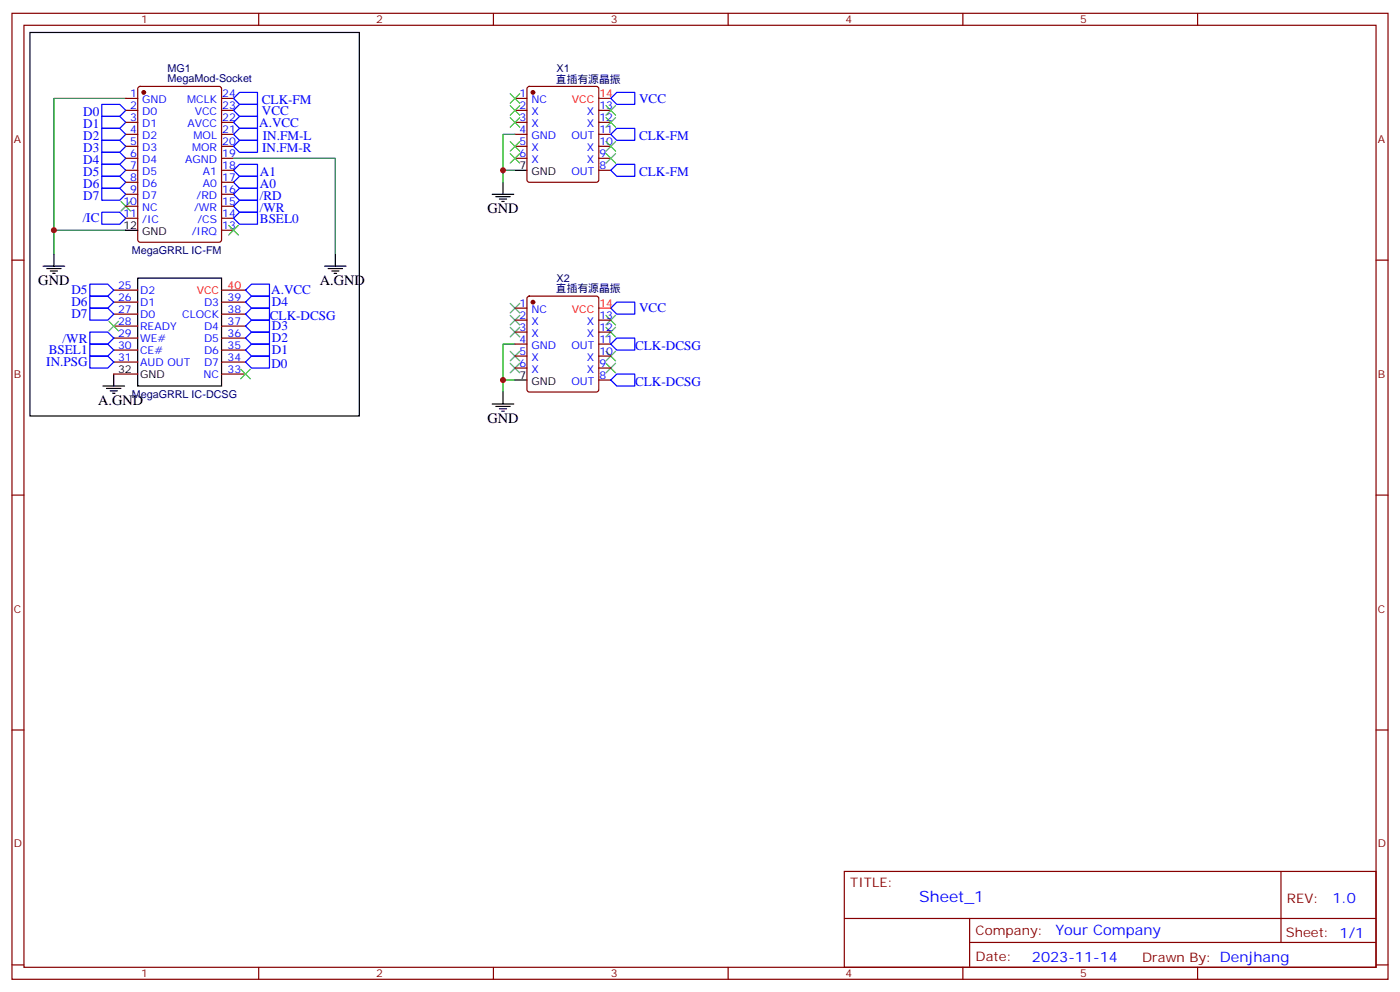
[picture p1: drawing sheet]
<svg xmlns="http://www.w3.org/2000/svg" width="412mm" height="292mm" viewBox="0 0 412 292" stroke-linecap="round" stroke-linejoin="round" font-family="sans-serif">
<g fill="none" stroke="#870000" stroke-width=".35">
<path d="M3.5 3.9h405.4v284.4h-405.4zM7.1 7.4h398.2v277.3h-398.2zM76.2 3.9v3.5M145.3 3.9v3.5M214.5 3.9v3.5M283.6 3.9v3.5M352.8 3.9v3.5M37 29h3.6M37 32.5h3.6M37 36h3.6M37 39.5h3.6M40.8 25.6l.5-.2h23.3l.6 .5 .1 44.7-.5 .6-23.5 .1-.7-.5v-44.7z"/>
<path d="M65.3 29h3.5M65.3 32.5h3.5M65.3 36h3.5M65.3 39.5h3.5M151.7 29h3.5M151.7 32.5h3.5M151.7 36h3.5M151.7 39.5h3.5M155.5 25.6l.4-.2h19.8l.5 .2 .2 .5v26.9l-.2 .5-.5 .2h-19.8l-.5-.3-.2-.4v-26.9zM176.4 32.5h3.5M176.4 36h3.5M176.4 39.5h3.5"/>
<path d="M37 43.1h3.6M37 46.6h3.6M37 50.1h3.6M37 53.7h3.6M37 57.2h3.6M65.3 43.1h3.5M65.3 46.6h3.5M65.3 50.1h3.5M65.3 53.7h3.5M65.3 57.2h3.5M151.7 43.1h3.5M151.7 46.6h3.5"/>
<path d="M176.4 43.1h3.5M176.4 46.6h3.5M176.4 50.1h3.5M3.5 76.6h3.6M37 60.7h3.6M37 64.2h3.6M65.3 60.7h3.5M65.3 64.2h3.5M65.3 67.8h3.5M405.3 76.6h3.6M33.5 85.4h7.1M33.5 88.9h7.1"/>
<path d="M33.5 92.5h7.1M33.5 96h7.1M33.5 99.5h7.1M65.3 85.4h7M65.3 88.9h7M65.3 92.5h7M65.3 96h7M65.3 99.5h7M151.7 94.2h3.5M151.7 97.8h3.5M151.7 90.7h3.5M155.5 87.4l.4-.2h19.8l.5 .2 .2 .5v26.8l-.2 .5-.5 .2h-19.8l-.5-.2-.2-.5v-26.8z"/>
<path d="M176.4 94.2h3.5M176.4 97.8h3.5M33.5 103h7.1M33.5 106.6h7.1M33.5 110.1h7.1M65.3 103h7M65.3 106.6h7M65.3 110.1h7M151.7 101.3h3.5M151.7 104.8h3.5M151.7 108.3h3.5M176.4 101.3h3.5"/>
<path d="M176.4 104.8h3.5M176.4 108.3h3.5M176.4 111.9h3.5M3.5 145.7h3.6M405.3 145.7h3.6M3.5 214.9h3.6M405.3 214.9h3.6M248.7 256.5h156.6v28.2h-156.6zM377.3 256.5v20.9M248.7 270.4h156.5M285.6 277.4h119.6M285.6 270.4v14.1"/>
<path d="M3.5 284h3.6M76.2 284.7v3.6M145.3 284.7v3.6M214.5 284.7v3.6M283.6 284.7v3.6M352.8 284.7v3.6M405.3 284h3.6"/>
</g>
<g fill="none" stroke="#3c3" stroke-width=".35">
<path d="M150.3 27.6l2.8 2.8M150.3 31.1l2.8 2.8M150.3 34.6l2.8 2.8M153.1 27.6l-2.8 2.8M153.1 31.1l-2.8 2.8M153.1 34.6l-2.8 2.8M178.5 34.6l2.8 2.8M178.5 31.1l2.8 2.8M181.3 34.6l-2.8 2.8M181.3 31.1l-2.8 2.8M35.6 59.3l2.9 2.8M38.5 59.3l-2.9 2.8"/>
<path d="M150.3 41.7l2.8 2.8M150.3 45.2l2.8 2.8M153.1 41.7l-2.8 2.8M153.1 45.2l-2.8 2.8M178.5 45.2l2.8 2.8M178.5 41.7l2.8 2.8M181.3 45.2l-2.8 2.8M181.3 41.7l-2.8 2.8M67.4 66.4l2.8 2.8M70.2 66.4l-2.8 2.8M32.1 94.6l2.8 2.8M34.9 94.6l-2.8 2.8"/>
<path d="M150.3 96.3l2.8 2.9M150.3 92.8l2.8 2.8M150.3 89.3l2.8 2.8M153.1 96.3l-2.8 2.9M153.1 92.8l-2.8 2.8M153.1 89.3l-2.8 2.8M178.5 92.8l2.8 2.8M178.5 96.3l2.8 2.9M181.3 92.8l-2.8 2.8M181.3 96.3l-2.8 2.9M70.9 108.7l2.8 2.8M73.7 108.7l-2.8 2.8"/>
<path d="M150.3 106.9l2.8 2.8M150.3 103.4l2.8 2.8M153.1 106.9l-2.8 2.8M153.1 103.4l-2.8 2.8M178.5 103.4l2.8 2.8M178.5 106.9l2.8 2.8M181.3 103.4l-2.8 2.8M181.3 106.9l-2.8 2.8"/>
</g>
<g fill="none" stroke="#00f" stroke-width=".35">
<path d="M30 30.7h5.3l1.7 1.8-1.7 1.8h-5.3zM30 34.3h5.3l1.7 1.7-1.7 1.8h-5.3zM30 37.8h5.3l1.7 1.7-1.7 1.8h-5.3zM68.8 32.5l1.8-1.8h5.2v3.6h-5.2zM68.8 29l1.8-1.8h5.2v3.5h-5.2zM68.8 36l1.8-1.7h5.2v3.5h-5.2zM70.6 37.8h5.2v3.5h-5.2l-1.8-1.8zM179.9 29l1.8-1.8h5.3v3.5h-5.3zM181.7 37.8h5.3v3.5h-5.3l-1.8-1.8zM30 41.3h5.3l1.7 1.8-1.7 1.7h-5.3zM30 44.8h5.3l1.7 1.8-1.7 1.8h-5.3zM30 48.4h5.3l1.7 1.7-1.7 1.8h-5.3z"/>
<path d="M30 51.9h5.3l1.7 1.8-1.7 1.7h-5.3zM30 55.4h5.3l1.7 1.8-1.7 1.7h-5.3zM68.8 50.1l1.8-1.7h5.2v3.5h-5.2zM68.8 53.7l1.8-1.8h5.2v3.5h-5.2zM68.8 57.2l1.8-1.8h5.2v3.5h-5.2zM70.6 41.3h5.2v3.5h-5.2l-1.8-1.7zM181.7 48.4h5.3v3.5h-5.3l-1.8-1.8zM30 62.5h5.3l1.7 1.7-1.7 1.8h-5.3zM68.8 60.7l1.8-1.8h5.2v3.6h-5.2zM70.6 62.5h5.2v3.5h-5.2l-1.8-1.8zM26.5 83.6h5.2l1.8 1.8-1.8 1.8h-5.2zM26.5 87.2h5.2l1.8 1.7-1.8 1.8h-5.2z"/>
<path d="M26.5 90.7h5.2l1.8 1.8-1.8 1.7h-5.2zM26.5 97.8h5.2l1.8 1.7-1.8 1.8h-5.2zM74.1 83.6h5.3v3.6h-5.3l-1.8-1.8zM74.1 90.7h5.3v3.5h-5.3l-1.8-1.7zM74.1 97.8h5.3v3.5h-5.3l-1.8-1.8zM74.1 94.2h5.3v3.6h-5.3l-1.8-1.8zM74.1 87.2h5.3v3.5h-5.3l-1.8-1.8zM181.7 88.9h5.3v3.6h-5.3l-1.8-1.8zM181.7 99.5h5.3v3.5h-5.3l-1.8-1.7zM26.5 104.8h5.2l1.8 1.8-1.8 1.7h-5.2zM26.5 101.3h5.2l1.8 1.7-1.8 1.8h-5.2zM74.1 104.8h5.3v3.5h-5.3l-1.8-1.7z"/>
<path d="M74.1 101.3h5.3v3.5h-5.3l-1.8-1.8zM179.9 111.9l1.8-1.8h5.3v3.5h-5.3z"/>
</g>
<path d="M37 29h-21.1v45.8M151.7 39.5h-3.5v14.2M68.8 46.6h30v28.2M148.2 50.1h3.5M15.9 67.8h21.1M148.2 111.9h3.5M151.7 101.3h-3.5v14.1" fill="none" stroke="#008700" stroke-width=".35"/>
<g fill="none" stroke="#000" stroke-width=".35">
<path d="M8.8 9.6h97v112.8h-97zM145 57.2h6.3M146 57.9h4.3M147.1 58.6h2.1M147.8 59.3h.7M148.2 53.7v3.5M151.7 50.1h3.5M12.7 78.4h6.3M13.8 79.1h4.2M14.8 79.8h2.1M15.9 74.8v3.6M37 67.8h3.6"/>
<path d="M95.6 78.4h6.4M96.7 79.1h4.2M97.7 79.8h2.1M98.8 74.8v3.6M15.5 80.5h.7M40.6 81.9h24.7v31.7h-24.7zM98.4 80.5h.7M30.3 113.6h6.4M31.4 114.3h4.2M32.5 115h2.1M33.2 115.7h.7M33.5 110.1v3.5"/>
<path d="M145 118.9h6.3M146 119.6h4.3M148.2 115.4v3.5M151.7 111.9h3.5M147.1 120.3h2.1M147.8 121h.7"/>
</g>
<g fill="#870000" stroke="#870000" stroke-width=".35">
<circle cx="42.3" cy="27.2" r=".53"/>
<circle cx="157" cy="27.2" r=".53"/>
<circle cx="157" cy="88.9" r=".53"/>
</g>
<path d="M176.4 29h3.5M176.4 90.7h3.5" fill="none" stroke="#f00" stroke-width=".35"/>
<g fill="#c00">
<circle cx="15.9" cy="67.8" r=".88"/>
<circle cx="148.2" cy="50.1" r=".88"/>
<circle cx="148.2" cy="111.9" r=".88"/>
</g>
<text font-size="4.6" fill="#00f" x="270.8" y="265.5">Sheet_1</text>
<g font-size="4.2">
<text x="143.6" y="62.8">GND</text>
<text x="11.3" y="84">GND</text>
<text x="94.2" y="84">A.GND</text>
<text x="28.9" y="119.3">A.GND</text>
<text x="143.6" y="124.6">GND</text>
</g>
<g font-size="4.2" fill="#00f">
<text x="392.5" y="265.8">1.0</text>
<text x="310.9" y="275.3">Your Company</text>
<text x="304" y="283.1">2023-11-14</text>
</g>
<g font-size="3.9" fill="#00f">
<text x="24.5" y="34.1">D0</text>
<text x="77.1" y="30.7">CLK-FM</text>
<text x="77.1" y="33.8">VCC</text>
<text x="188.3" y="30.2">VCC</text>
<text x="24.5" y="37.7">D1</text>
<text x="24.5" y="41.2">D2</text>
<text x="76.4" y="37.3">A.VCC</text>
<text x="77.4" y="41.3">IN.FM-L</text>
<text x="188.3" y="41.3">CLK-FM</text>
<text x="24.5" y="44.7">D3</text>
<text x="77.2" y="44.8">IN.FM-R</text>
<text x="24.5" y="48.3">D4</text>
<text x="24.5" y="51.8">D5</text>
<text x="76.6" y="51.8">A1</text>
<text x="188.3" y="51.9">CLK-FM</text>
<text x="24.5" y="55.3">D6</text>
<text x="24.5" y="58.8">D7</text>
<text x="76.6" y="55.2">A0</text>
<text x="76.6" y="58.8">/RD</text>
<text x="24.4" y="65.5">/IC</text>
<text x="76.6" y="62.3">/WR</text>
<text x="76.6" y="65.5">BSEL0</text>
<text x="21" y="86.6">D5</text>
<text x="79.9" y="86.7">A.VCC</text>
<text x="21" y="90.1">D6</text>
<text x="21" y="93.6">D7</text>
<text x="79.5" y="94.2">CLK-DCSG</text>
<text x="80.1" y="90.1">D4</text>
<text x="188.3" y="92">VCC</text>
<text x="18.5" y="101.1">/WR</text>
<text x="80.1" y="100.7">D2</text>
<text x="80.1" y="97.2">D3</text>
<text x="13.6" y="107.8">IN.PSG</text>
<text x="14.4" y="104.3">BSEL1</text>
<text x="80.1" y="104.2">D1</text>
<text x="187.1" y="103">CLK-DCSG</text>
<text x="79.9" y="108.3">D0</text>
<text x="187.1" y="113.6">CLK-DCSG</text>
</g>
<g font-size="3.9" fill="#800">
<text x="250.5" y="261.1">TITLE:</text>
<text x="379.1" y="265.8">REV:</text>
<text x="287.4" y="275.3">Company:</text>
<text x="378.7" y="275.9">Sheet: 1/1</text>
<text x="287.4" y="283">Date:</text>
<text x="336.4" y="283.1">Drawn By: Denjhang</text>
</g>
<g font-size="3.2" fill="#800">
<text x="41.6" y="6.9">1</text>
<text x="110.8" y="6.9">2</text>
<text x="179.9" y="6.9">3</text>
<text x="249.1" y="6.9">4</text>
<text x="318.2" y="6.9">5</text>
<text x="4.1" y="42">A</text>
<text x="405.9" y="42">A</text>
<text x="4.1" y="111.2">B</text>
<text x="405.9" y="111.2">B</text>
<text x="4.1" y="180.3">C</text>
<text x="405.9" y="180.3">C</text>
<text x="4.1" y="249.4">D</text>
<text x="405.9" y="249.4">D</text>
<text x="41.6" y="287.7">1</text>
<text x="110.8" y="287.7">2</text>
<text x="179.9" y="287.7">3</text>
<text x="249.1" y="287.7">4</text>
<text x="318.2" y="287.7">5</text>
</g>
<g font-size="3.2" fill="#000080">
<text x="49.4" y="21.2">MG1</text>
<text x="164" y="21.3">X1</text>
<text x="49.4" y="24.3">MegaMod-Socket</text>
<text x="163.8" y="24.3">直插有源晶振</text>
<text x="38.8" y="74.8">MegaGRRL IC-FM</text>
<text x="164" y="83">X2</text>
<text x="163.8" y="86.1">直插有源晶振</text>
<text x="38.8" y="117.2">MegaGRRL IC-DCSG</text>
</g>
<g font-size="3.2" fill="#00f">
<text x="38.4" y="28.6">1</text>
<text x="65.4" y="28.6">24</text>
<text x="153" y="28.6">1</text>
<text x="38.4" y="32.1">2</text>
<text x="38.4" y="35.7">3</text>
<text x="41.9" y="30.4">GND</text>
<text x="41.9" y="33.9">D0</text>
<text x="55.1" y="30.4">MCLK</text>
<text x="57.4" y="33.9">VCC</text>
<text x="65.4" y="35.7">22</text>
<text x="65.4" y="32.1">23</text>
<text x="153" y="35.7">3</text>
<text x="153" y="32.1">2</text>
<text x="156.5" y="33.9">X</text>
<text x="156.5" y="30.4">NC</text>
<text x="172.9" y="33.9">X</text>
<text x="176.6" y="32.1">13</text>
<text x="176.6" y="35.7">12</text>
<text x="38.4" y="39.2">4</text>
<text x="41.9" y="37.4">D1</text>
<text x="41.9" y="41">D2</text>
<text x="55.2" y="37.4">AVCC</text>
<text x="57" y="41">MOL</text>
<text x="65.4" y="39.2">21</text>
<text x="153" y="39.2">4</text>
<text x="156.5" y="41">GND</text>
<text x="156.5" y="37.4">X</text>
<text x="168.3" y="41">OUT</text>
<text x="172.9" y="37.4">X</text>
<text x="176.6" y="39.2">11</text>
<text x="38.4" y="42.7">5</text>
<text x="38.4" y="46.2">6</text>
<text x="41.9" y="44.5">D3</text>
<text x="56.6" y="44.5">MOR</text>
<text x="65.4" y="46.2">19</text>
<text x="65.4" y="42.7">20</text>
<text x="153" y="46.2">6</text>
<text x="153" y="42.7">5</text>
<text x="156.5" y="44.5">X</text>
<text x="172.9" y="44.5">X</text>
<text x="176.6" y="42.7">10</text>
<text x="176.6" y="46.2">9</text>
<text x="38.4" y="49.8">7</text>
<text x="38.4" y="53.3">8</text>
<text x="41.9" y="48">D4</text>
<text x="41.9" y="51.5">D5</text>
<text x="54.5" y="48">AGND</text>
<text x="59.8" y="51.5">A1</text>
<text x="65.4" y="53.3">17</text>
<text x="65.4" y="49.8">18</text>
<text x="156.5" y="48">X</text>
<text x="168.3" y="51.5">OUT</text>
<text x="172.9" y="48">X</text>
<text x="176.6" y="49.8">8</text>
<text x="38.4" y="56.8">9</text>
<text x="41.9" y="55.1">D6</text>
<text x="41.9" y="58.6">D7</text>
<text x="57.9" y="58.6">/RD</text>
<text x="59.8" y="55.1">A0</text>
<text x="65.4" y="56.8">16</text>
<text x="36.4" y="60.4">10</text>
<text x="36.4" y="63.9">11</text>
<text x="41.9" y="62.1">NC</text>
<text x="41.9" y="65.7">/IC</text>
<text x="57.2" y="62.1">/WR</text>
<text x="58.1" y="65.7">/CS</text>
<text x="65.4" y="63.9">14</text>
<text x="65.4" y="60.4">15</text>
<text x="56.5" y="69.2">/IRQ</text>
<text x="65.4" y="67.4">13</text>
<text x="34.8" y="85.1">25</text>
<text x="34.8" y="88.6">26</text>
<text x="41.3" y="86.5">D2</text>
<text x="41.3" y="90">D1</text>
<text x="60.1" y="90">D3</text>
<text x="67" y="88.6">39</text>
<text x="34.8" y="92.1">27</text>
<text x="34.8" y="95.6">28</text>
<text x="41.3" y="93.5">D0</text>
<text x="53.7" y="93.5">CLOCK</text>
<text x="67" y="95.6">37</text>
<text x="67" y="92.1">38</text>
<text x="153" y="93.9">2</text>
<text x="153" y="90.3">1</text>
<text x="156.5" y="95.6">X</text>
<text x="156.5" y="92.1">NC</text>
<text x="172.9" y="95.6">X</text>
<text x="176.6" y="93.9">13</text>
<text x="34.8" y="99.2">29</text>
<text x="41.3" y="97">READY</text>
<text x="41.3" y="100.6">WE#</text>
<text x="60.1" y="100.6">D5</text>
<text x="60.1" y="97">D4</text>
<text x="67" y="99.2">36</text>
<text x="153" y="100.9">4</text>
<text x="153" y="97.4">3</text>
<text x="156.5" y="99.2">X</text>
<text x="172.9" y="99.2">X</text>
<text x="176.6" y="97.4">12</text>
<text x="176.6" y="100.9">11</text>
<text x="34.8" y="102.7">30</text>
<text x="34.8" y="106.2">31</text>
<text x="41.3" y="104.1">CE#</text>
<text x="41.3" y="107.6">AUD OUT</text>
<text x="60.1" y="107.6">D7</text>
<text x="60.1" y="104.1">D6</text>
<text x="67" y="106.2">34</text>
<text x="67" y="102.7">35</text>
<text x="153" y="108">6</text>
<text x="153" y="104.5">5</text>
<text x="156.5" y="106.2">X</text>
<text x="156.5" y="102.7">GND</text>
<text x="168.3" y="102.7">OUT</text>
<text x="172.9" y="106.2">X</text>
<text x="176.6" y="104.5">10</text>
<text x="176.6" y="108">9</text>
<text x="60" y="111.2">NC</text>
<text x="67" y="109.7">33</text>
<text x="156.5" y="109.7">X</text>
<text x="168.3" y="113.3">OUT</text>
<text x="172.9" y="109.7">X</text>
<text x="176.6" y="111.5">8</text>
</g>
<g font-size="3.2" fill="#f00">
<text x="176.6" y="28.6">14</text>
<text x="168.5" y="30.4">VCC</text>
<text x="58" y="86.5">VCC</text>
<text x="67" y="85.1">40</text>
<text x="168.5" y="92.1">VCC</text>
<text x="176.6" y="90.3">14</text>
</g>
<g font-size="3.2">
<text x="153" y="49.8">7</text>
<text x="156.5" y="51.5">GND</text>
<text x="36.4" y="67.4">12</text>
<text x="41.9" y="69.2">GND</text>
<text x="34.8" y="109.7">32</text>
<text x="41.3" y="111.2">GND</text>
<text x="153" y="111.5">7</text>
<text x="156.5" y="113.3">GND</text>
</g>
</svg>
